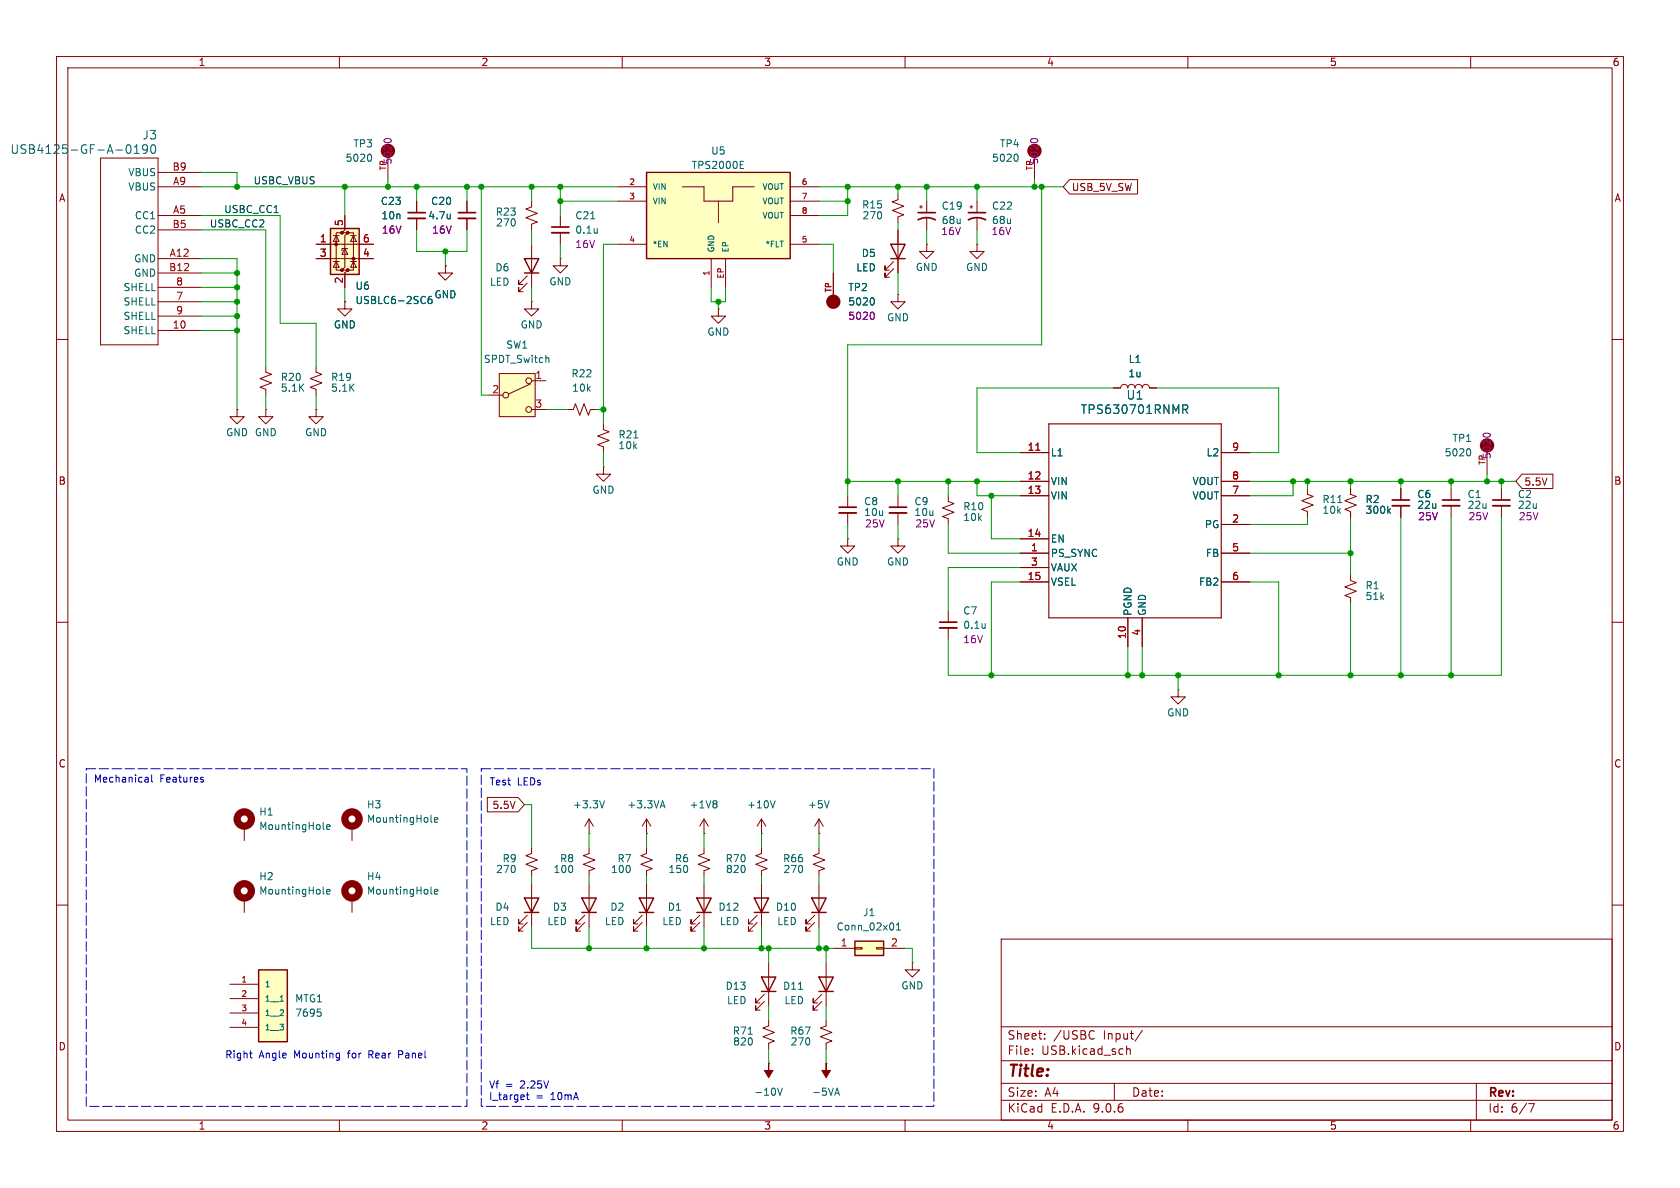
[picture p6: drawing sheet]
<svg xmlns="http://www.w3.org/2000/svg" width="297mm" height="210mm" viewBox="0 0 297 210" stroke-linecap="round" stroke-linejoin="round" font-family="sans-serif">
<g fill="none" stroke="#840000" stroke-width=".18">
<path d="M10 10h277v190h-277zM12 12h273v186h-273zM60 10v2M110 10v2M160 10v2M210 10v2M260 10v2M17.8 27.9h10.1v33.1h-10.1zM27.9 30.5h7.7M27.9 38.1h7.7M27.9 33h7.7M68.6 26.7v5.1"/>
<path d="M82.5 35.6v2M82.5 38.6v2M182.9 26.7v5.1M27.9 40.6h7.7M27.9 45.7h7.7M27.9 48.3h7.7M27.9 50.8h7.7M27.9 53.3h7.7M27.9 55.9h7.7M27.9 58.4h7.7M78.7 47v1.3h-1.2l1.2 1.2 1.3-1.2h-1.3M78.7 47h.1"/>
<path d="M93.2 50l-1.5 1.6v-.8v.8h.8M93.2 48.8l-1.5 1.5v-.8v.8h.8M94 53.3v1.3h1.2l-1.2 1.3-1.3-1.3h1.3M94 53.3h.1M94 43.2v7.6M10 60h2M41.9 72.4v1.3h-1.3l1.3 1.2 1.3-1.2h-1.3M41.9 72.4h.1M47 64.8v1l1 .4-2 .7 2 .8-2 .8 1 .3v1.1M47 72.4v1.3h-1.3l1.3 1.2 1.3-1.2h-1.3M47 72.4h.1M55.9 64.8v1l1 .4-2 .7 2 .8-2 .8 1 .3v1.1"/>
<path d="M55.9 72.4v1.3h-1.3l1.3 1.2 1.2-1.2h-1.2M55.9 72.4h.1M285 60h2M149.9 95.3v1.2h1.2l-1.2 1.3-1.3-1.3h1.3M149.9 95.3h.1M149.9 87.6v2.1M149.9 90.7v2M158.7 95.3v1.2h1.3l-1.3 1.3-1.2-1.3h1.2M158.7 95.3h.1M167.6 87.6v1l1.1 .4-2.1 .8 2.1 .8-2.1 .7 1 .4v1M10 110h2M285 110h2"/>
<path d="M94 156.2v7.6M114.3 149.9v1l-1 .4 2 .7-2 .8 2 .7-1 .4v1M114.3 156.2v7.6M144.8 149.9v1l-1 .4 2 .7-2 .8 2 .7-1 .4v1M10 160h2M93.2 163.1l-1.5 1.5v-.8v.8h.8M93.2 161.8l-1.5 1.5v-.7v.7h.8M113.5 163.1l-1.5 1.5v-.8v.8h.8M113.5 161.8l-1.5 1.5v-.7v.7h.8M145.3 177l-1.5 1.6v-.8v.8h.7M145.3 175.8l-1.5 1.5v-.8v.8h.7M146 170.2v7.6"/>
<path d="M177 166h108v32h-108zM285 160h2M60 198v2M110 198v2M146 180.3v1.1l-1 .3 2.1 .8-2.1 .8 2.1 .7-1.1 .4v1M160 198v2M177 194.5h108M177 191.5h108M177 187.5h108M177 181.5h108M182.5 186.3v.1M182.5 185.5v.1"/>
<path d="M184.7 183.6v.1M184.7 182.8v.1M193.2 182.2l.3 .1M193.5 183.6l-.3 .1M197 191.5v3M199.2 184.9v1.5M199.2 185.5l.2-.1 .3 .1 .1 .9M202 182.1l-1.3 2M210 198v2M260 198v2M261 191.5v6.5M270.2 195.1h1l-.6 1.5"/>
</g>
<path d="M22.7 25.6a.83 .83 0 0 1 .5 .6 .83 .83 0 0 1-.3 .8l-.2 .1M23.7 27.1h.9M23.7 26l.5-.4v1.5M25.5 25.6l-.3 .3 .1 .5 .5 .1 .3-.3M25.8 25.6l.2 .1a1.01 1.01 0 0 1-.4 1.4h-.3M27 25.6a.95 .95 0 0 0 0 1.5 .83 .83 0 0 0 .6-.6 .83 .83 0 0 0-.3-.8l-.1-.1M65.4 27.2a.79 .79 0 0 1 0 1.3M79.6 37.8v.9M79.6 38.6h-.1M179.7 27.2a.79 .79 0 0 1 0 1.3M141.2 174.9h.7" fill="none" stroke="#006464" stroke-width=".18"/>
<path d="M92.7 45.7h2.5l-1.2 2.6zM92.7 48.3h2.5M92.7 158.8h2.5l-1.2 2.5zM113 158.8h2.6l-1.3 2.5zM92.7 161.3h2.5M113 161.3h2.6M144.8 172.7h2.5l-1.3 2.6zM144.8 175.3h2.5" fill="none" stroke="#840000" stroke-width=".25"/>
<path d="M81 37.6h3.1M148.3 89.7h3.1" fill="none" stroke="#840000" stroke-width=".3"/>
<path d="M81 38.6h3.1M148.3 90.7h3.1" fill="none" stroke="#840000" stroke-width=".33"/>
<path d="M67.9 24.8a.79 .79 0 0 1 1.3 0M182.2 24.8a.79 .79 0 0 1 1.3 0" fill="none" stroke="#840084" stroke-width=".18"/>
<path d="M88.3 66h6.3v7.7h-6.3z" fill="#ffffc2"/>
<g fill="none" stroke="#840000" stroke-width=".18">
<path d="M94 35.6v1l-1 .4 2 .7-2 .8 2 .7-1 .4v1M162.6 36.6h.5M162.8 36.3v.5M163.8 35.6v2M163.8 38.6v2M86.4 69.9h2.5M88.3 66h6.3v7.7h-6.3zM93.8 67.9l-3.9 1.7M94 67.3h2.5M94 72.4h2.5M196.8 68.6h1.3a.64 .64 0 0 1 .7-.7 .64 .64 0 0 1 .6 .7 .64 .64 0 0 1 .6-.7 .64 .64 0 0 1 .7 .7 .64 .64 0 0 1 .6-.7 .64 .64 0 0 1 .6 .7 .64 .64 0 0 1 .7-.7 .64 .64 0 0 1 .6 .7h1.3M158.7 87.6v2.1"/>
<path d="M158.7 90.7v2M43.2 146.1v2.5M43.2 158.8v2.5M62.2 146.1v2.5M62.2 158.8v2.5M104.1 147.3h.1M104.1 144.8l-.7 1.3M104.1 144.8l.8 1.3M104.1 144.8v2.5M114.3 147.3h.1M114.3 144.8l-.8 1.3M114.3 144.8l.8 1.3"/>
<path d="M114.3 144.8v2.5M124.5 156.2v7.6M123.7 163.1l-1.5 1.5v-.8v.8h.7M123.7 161.8l-1.5 1.5v-.7v.7h.7M135.1 177l-1.5 1.6v-.8v.8h.8M135.1 175.8l-1.5 1.5v-.8v.8h.8M135.9 170.2v7.6M135.9 180.3v1.1l-1 .3 2 .8-2 .8 2 .7-1 .4v1"/>
<circle cx="89.4" cy="69.9" r=".51"/>
<circle cx="93.5" cy="72.4" r=".51"/>
<circle cx="93.5" cy="67.3" r=".51"/>
</g>
<g fill="none" stroke="#006464" stroke-width=".18">
<path d="M96.9 63.2l.1 .2v.7M57.1 157.9l.2 .2M57.1 146.4l.2 .2M57.7 157.6l.6-.1v-.2l-.4-.1-.2 .2 .1 .6h.5M57.7 146.2l.6-.1v-.3h-.4l-.2 .2 .1 .6h.5M76.2 145.2l.2 .2M76.2 157.9l.2 .2M76.8 144.9l.6-.1-.1-.2-.3-.1-.2 .2 .1 .6h.4M76.8 157.6l.6-.1-.1-.2-.3-.1-.2 .2 .1 .6h.4M106.9 141.5l-.5 1.3M116.8 142.5h.6M117.1 141.5l.5 1.3"/>
<path d="M132.3 182.8h.7"/>
</g>
<path d="M123.2 158.8h2.5l-1.2 2.5zM123.2 161.3h2.5M134.6 172.7h2.6l-1.3 2.6zM134.6 175.3h2.6" fill="none" stroke="#840000" stroke-width=".25"/>
<g fill="none" stroke="#840000" stroke-width="1.3">
<circle cx="43.2" cy="157.5" r="1.27"/>
<circle cx="43.2" cy="144.8" r="1.27"/>
<circle cx="62.2" cy="144.8" r="1.27"/>
<circle cx="62.2" cy="157.5" r="1.27"/>
</g>
<path d="M162.3 38.9a3.2 3.2 0 0 1 3.1 0M162.3 37.6h3.1M157.2 89.7h3.1" fill="none" stroke="#840000" stroke-width=".3"/>
<path d="M157.2 90.7h3.1" fill="none" stroke="#840000" stroke-width=".33"/>
<path d="M45.7 171.5h5.1v12.7h-5.1z" fill="#ffffc2"/>
<path d="M45.7 171.5h5.1v12.7h-5.1z" fill="none" stroke="#840000" stroke-width=".25"/>
<g fill="none" stroke="#840000" stroke-width=".18">
<path d="M73.7 35.6v2M73.7 38.6v2M124.5 147.3h.1M124.5 144.8l-.8 1.3M124.5 144.8l.7 1.3M124.5 144.8v2.5M134.6 149.9v1l-1 .4 2 .7-2 .8 2 .7-1 .4v1M134.6 147.3h.1M134.6 144.8v2.5M134.6 144.8l-.7 1.3M134.6 144.8l.8 1.3M40.6 174h5.1"/>
<path d="M40.6 176.5h5.1M40.6 179.1h5.1M40.6 181.6h5.1"/>
</g>
<path d="M126.5 141.5l.3 .3-.3 .3 .3 .2v.3l-.3 .2M137 141.5l-.4 1.3M49.5 177h.6M56.1 178.4h.6M56.5 178.9l.3 .2v.3l-.3 .2" fill="none" stroke="#006464" stroke-width=".18"/>
<path d="M72.1 37.6h3.1" fill="none" stroke="#840000" stroke-width=".3"/>
<path d="M72.1 38.6h3.1" fill="none" stroke="#840000" stroke-width=".33"/>
<path d="M151.1 166.4h5.1v2.5h-5.1z" fill="#ffffc2"/>
<path d="M151.1 166.4h5.1v2.5h-5.1z" fill="none" stroke="#840000" stroke-width=".25"/>
<path d="M147.3 167.6h3.8M151.1 167.5h1.3v.3h-1.3zM154.9 167.5h1.3v.3h-1.3zM156.2 167.6h3.8" fill="none" stroke="#840000" stroke-width=".18"/>
<path d="M158.5 164.4h.7M158.5 163.5l.3-.4v1.3" fill="none" stroke="#006464" stroke-width=".18"/>
<path d="M58.4 40.4h5.1v8.1h-5.1z" fill="#ffffc2"/>
<g fill="#840000" stroke="#840000" stroke-width=".18">
<path d="M146 188v1.2h.8l-.8 1.3-.7-1.3h.7z"/>
<path d="M135.9 188v1.2h.8l-.8 1.3-.8-1.3h.8z"/>
<circle cx="59.4" cy="43.2" r=".25"/>
<circle cx="60.5" cy="41.1" r=".25"/>
<circle cx="60.5" cy="47.8" r=".25"/>
<circle cx="61.5" cy="41.1" r=".25"/>
<circle cx="61.5" cy="47.8" r=".25"/>
<circle cx="62.5" cy="45.7" r=".25"/>
</g>
<g fill="none" stroke="#840000" stroke-width=".18">
<path d="M61 38.1v2.5l-.5 .5h1l-.5 .6v5.5l-.5 .6h1l-.5 .5v2.5M99.1 38.1v2M158.7 34.3v1l-1 .4 2.1 .7-2.1 .8 2.1 .8-1.1 .4v1M171.4 36.6h.6M171.7 36.3v.5M172.7 35.6v2M172.7 38.6v2M55.9 43.2h10.1M55.9 45.7h10.1M58.9 46.2h1M58.9 41.7h1M59.4 41.7l.5 1h-1z"/>
<path d="M59.4 46.2l.5 1h-1zM60.5 41.1h-1.1v6.7h1.1M61 43.9l.5 1.1h-1zM61 53.3v1.3h-1.3l1.3 1.3 1.2-1.3h-1.2M61 53.3h.1M61.5 43.9h-1v.4M61.5 41.1h1v6.7h-1M62 46.2h1M62 41.7h1M62.5 41.7l.5 1h-1zM62.5 46.2l.5 1h-1zM99.1 45.7v1.3h1.2l-1.2 1.3-1.3-1.3h1.3"/>
<path d="M99.1 45.7h.1M99.1 41.1v2.1M147.3 48.3v5M158 47.5l-1.5 1.5v-.7v.7h.7M158 46.2l-1.5 1.6v-.8v.8h.7M158.7 52.1v1.2h1.3l-1.3 1.3-1.2-1.3h1.2M158.7 52.1h.1M158.7 40.6v7.7M163.8 43.2v1.3h1.3l-1.3 1.2-1.2-1.2h1.2M163.8 43.2h.1M172.7 43.2v1.3h1.3l-1.3 1.2-1.3-1.2h1.3M172.7 43.2h.1"/>
<path d="M100.3 72.4h1l.4-1 .8 2 .8-2 .7 2 .4-1h1M262.9 78.7v5.1M106.7 82.6v1.2h1.2l-1.2 1.3-1.3-1.3h1.3M106.7 82.6h.1M180.3 80h5.1M180.3 85.1h5.1M180.3 87.6h5.1M180.3 95.3h5.1M180.3 97.8h5.1M215.9 80h5.1M215.9 85.1h5.1M215.9 87.6h5.1"/>
<path d="M215.9 97.8h5.1M215.9 92.7h5.1M231.1 86.4v1l1.1 .4-2.1 .7 2.1 .8-2.1 .7 1 .4v1M238.8 86.4v1l1 .4-2.1 .7 2.1 .8-2.1 .7 1.1 .4v1M247.6 86.4v2M247.6 89.4v2M256.5 86.4v2M256.5 89.4v2M265.4 86.4v2M265.4 89.4v2M167.6 108v2M167.6 111v2"/>
<path d="M180.3 100.3h5.1M180.3 102.9h5.1M199.4 109.2v5.1M201.9 109.2v5.1M215.9 102.9h5.1M238.8 101.6v1l1 .4-2.1 .8 2.1 .7-2.1 .8 1.1 .4v1M208.3 121.9v1.3h1.2l-1.2 1.3-1.3-1.3h1.3M208.3 121.9h.1M94 149.9v1l-1 .4 2 .7-2 .8 2 .7-1 .4v1M104.1 149.9v1l-1 .4 2.1 .7-2.1 .8 2.1 .7-1.1 .4v1M104.1 156.2v7.6M124.5 149.9v1l-1.1 .4 2.1 .7-2.1 .8 2.1 .7-1 .4v1"/>
<path d="M134.6 156.2v7.6M144.8 147.3h.1M144.8 144.8v2.5M144.8 156.2v7.6M144.8 144.8l-.8 1.3M144.8 144.8l.7 1.3M103.4 163.1l-1.5 1.5v-.8v.8h.7M103.4 161.8l-1.5 1.5v-.7v.7h.7M133.9 163.1l-1.6 1.5v-.8v.8h.8M133.9 161.8l-1.6 1.5v-.7v.7h.8M144 163.1l-1.5 1.5v-.8v.8h.8M144 161.8l-1.5 1.5v-.7v.7h.8"/>
<path d="M161.3 170.2v1.3h1.3l-1.3 1.2-1.3-1.2h1.3M161.3 170.2h.1M135.9 188h.1M146 188h.1"/>
</g>
<path d="M58.4 40.4h5.1v8.1h-5.1zM157.5 43.2h2.5l-1.3 2.5zM157.5 45.7h2.5M102.9 158.8h2.5l-1.3 2.5zM133.3 158.8h2.6l-1.3 2.5zM143.5 158.8h2.5l-1.2 2.5zM102.9 161.3h2.5M133.3 161.3h2.6M143.5 161.3h2.5" fill="none" stroke="#840000" stroke-width=".25"/>
<g fill="none" stroke="#006464" stroke-width=".18">
<path d="M104.4 38.7h.8M76.3 52.4l-.4 .1a.86 .86 0 0 0 0 1.2l.4-.2M76.3 52.9h-.4l-.2 .2M105.6 40.4v.8M105.6 41.1l-.1 .1M154.3 52.6a.79 .79 0 0 1 0 1.3M209.1 71.6h.6l.3 .3-.2 .4-.7 .1M209.5 72.4l.5 .7M259.7 79.3a.79 .79 0 0 1 0 1.3M236.5 88.8h.7M245.5 90.3l.3 .4M245.8 89.9l-.5 .5"/>
<path d="M174.2 110.2v.9M174.2 111h-.1M146.6 141.5l-.4 1.3M137.5 192.3l.4 1.3 .4-1.3M147.7 193.3h.6M148 192.3l.4 1.3"/>
</g>
<path d="M171.2 38.9a3.2 3.2 0 0 1 3 0M171.2 37.6h3M97.5 40.1h3.1M246.1 88.4h3.1M255 88.4h3.1M263.9 88.4h3.1M166.1 110h3.1" fill="none" stroke="#840000" stroke-width=".3"/>
<circle cx="147.3" cy="53.3" r=".63" fill="none" stroke="#840000" stroke-width="1.3"/>
<path d="M154.3 55.2a.79 .79 0 0 1 0 1.3M262.2 76.9a.79 .79 0 0 1 1.3 0" fill="none" stroke="#840084" stroke-width=".18"/>
<path d="M97.5 41.1h3.1M246.1 89.4h3.1M255 89.4h3.1M263.9 89.4h3.1M166.1 111h3.1" fill="none" stroke="#840000" stroke-width=".33"/>
<path d="M185.4 74.9h30.5v34.3h-30.5z" fill="none" stroke="#840000" stroke-width=".2"/>
<path d="M183.1 79.6h.7" fill="none" stroke="#a90000" stroke-width=".18"/>
<path d="M114.3 30.5h25.4v15.2h-25.4z" fill="#ffffc2"/>
<path d="M114.3 30.5h25.4v15.2h-25.4z" fill="none" stroke="#840000" stroke-width=".25"/>
<g fill="none" stroke="#840000" stroke-width=".18">
<path d="M61 38.1v2.5M73.7 35.6v2M73.7 38.6v2M82.5 35.6v2M82.5 38.6v2M109.2 33h5.1M109.2 35.6h5.1M120.6 33h3.9v2.6h5v-2.6h3.8M127 35.6v3.8M139.7 33h5.1M139.7 35.6h5.1M139.7 38.1h5.1"/>
<path d="M189.1 31.7h12v2.6h-12l-1.1-1.3zM55.9 43.2h2.5M55.9 45.7h2.5M61 53.3h.1M61 48.3v2.5M63.5 43.2h2.5M63.5 45.7h2.5M78.7 47h.1M109.2 43.2h5.1M125.7 45.7v5.1M127 54.6v1.3h1.3l-1.3 1.3-1.3-1.3h1.3M127 54.6h.1"/>
<path d="M128.3 45.7v5.1M139.7 43.2h5.1M147.3 48.3v5M158.7 40.6v2.6M158.7 45.7v2.6M106.7 74.9v1l1 .4-2 .8 2 .8-2 .7 1 .4v1M196.8 68.6h1.3M203.2 68.6h1.3M180.3 80h5.1M180.3 85.1h5.1M180.3 87.6h5.1M180.3 95.3h5.1"/>
<path d="M180.3 97.8h5.1M215.9 80h5.1M215.9 85.1h5.1M215.9 87.6h5.1M215.9 97.8h5.1M215.9 92.7h5.1M238.8 86.4v1M238.8 90.4v1M247.6 86.4v2M247.6 89.4v2M269.1 83.8h5.4v2.6h-5.4l-1.1-1.3zM180.3 100.3h5.1"/>
<path d="M180.3 102.9h5.1M199.4 109.2v5.1M201.9 109.2v5.1M215.9 102.9h5.1M86.2 141h5.4l1.1 1.2-1.1 1.3h-5.4z"/>
</g>
<g fill="none" stroke="#006464" stroke-width=".18">
<path d="M79.6 37.8v.9M79.6 38.6h-.1M130.9 29.1h.4M130.9 29.8h.6M130.9 28.5h.6M76.3 52.4l-.4 .1a.86 .86 0 0 0 0 1.2l.4-.2M76.3 52.9h-.4l-.2 .2M154.3 52.6a.79 .79 0 0 1 0 1.3M112.1 77.4h.7M209.1 71.6h.6l.3 .3-.2 .4-.7 .1M209.5 72.4l.5 .7M245.5 90.3l.3 .4"/>
<path d="M245.8 89.9l-.5 .5"/>
</g>
<g fill="none" stroke="#009600" stroke-width=".18">
<path d="M35.6 30.5h6.3v2.5M35.6 38.1h13.9v19.1h6.4v7.6M35.6 33h73.6M61 33v5.1M68.6 31.8v1.2M73.7 33v2.6M82.5 33v2.6M85.1 33v36.9h1.3M94 33v2.6M99.1 33v5.1M99.1 35.6h10.1M144.8 33h43.2"/>
<path d="M144.8 35.6h5.1M149.9 33v5.1h-5.1M158.7 33v1.3M158.7 39.4v1.2M163.8 33v2.6M172.7 33v2.6M182.9 31.8v1.2M184.1 33v28h-34.2v26.6M35.6 45.7h6.3v26.7M35.6 40.6h11.4v24.2M35.6 53.3h6.3M35.6 55.9h6.3"/>
<path d="M35.6 58.4h6.3M35.6 48.3h6.3M35.6 50.8h6.3M61 50.8v2.5M73.7 40.6v3.9h8.8v-3.9M78.7 44.5v2.5M94 40.6v2.6M94 50.8v2.5M99.1 43.2v2.5M109.2 43.2h-2.5v31.7M125.7 50.8v2.5h2.6v-2.5M127 53.3v1.3"/>
<path d="M144.8 43.2h2.5v5.1M158.7 48.3v3.8M163.8 40.6v2.6M172.7 40.6v2.6M47 69.9v2.5M55.9 69.9v2.5M96.5 72.4h3.8M105.4 72.4h1.3M196.8 68.6h-24.1v11.4h7.6M204.5 68.6h21.6v11.4h-5.1M106.7 80v2.6M149.9 92.7v2.6"/>
<path d="M149.9 85.1h30.4M158.7 85.1v2.5M158.7 92.7v2.6M167.6 92.7v5.1h12.7M167.6 85.1v2.5M172.7 85.1v2.5h7.6M175.3 87.6v7.7h5M221 85.1h47M221 97.8h17.8M228.6 85.1v2.5h-7.6M231.1 91.4v1.3h-10.1M231.1 85.1v1.3"/>
<path d="M238.8 85.1v1.3M238.8 91.4v10.2M247.6 85.1v1.3M247.6 91.4v28M256.5 85.1v1.3M256.5 91.4v28M262.9 83.8v1.3M265.4 91.4v28h-97.8v-6.4M265.4 85.1v1.3M180.3 102.9h-5v16.5M180.3 100.3h-12.7v7.7M199.4 114.3v5.1"/>
<path d="M201.9 114.3v5.1M208.3 119.4v2.5M221 102.9h5.1v16.5M238.8 106.7v12.7M92.7 142.2h1.3v7.7M94 154.9v1.3M104.1 147.3v2.6M104.1 154.9v1.3M114.3 147.3v2.6M114.3 154.9v1.3M124.5 147.3v2.6M124.5 154.9v1.3"/>
<path d="M134.6 147.3v2.6M134.6 154.9v1.3M144.8 147.3v2.6M144.8 154.9v1.3M94 163.8v3.8h53.3M104.1 163.8v3.8M114.3 163.8v3.8M124.5 163.8v3.8M134.6 163.8v3.8M135.9 167.6v2.6M135.9 177.8v2.5M144.8 163.8v3.8"/>
<path d="M146 167.6v2.6M146 177.8v2.5M160 167.6h1.3v2.6M135.9 185.4v2.6M146 185.4v2.6"/>
</g>
<g fill="none" stroke="#0000c2" stroke-width=".18">
<path d="M25.8 137.4h.2l.2 .2v.7M26.2 138.2l-.4 .1M26.2 137.7l-.4 .1M26.8 137v1.1l.2 .2M35.6 137.4l.3 .1M35.6 137.8l.3 .1 .1 .2-.2 .2h-.2M44.1 186.2h.5M44.4 187h.2M59.7 186.2h.3M60 187h-.3M60 186.2v1l-.2 .2M70.5 186.4h.5"/>
<path d="M71 185.7h-.5v1.3M93.1 193.5h.4M93.2 193.1v1.1l.3 .2"/>
</g>
<path d="M15.2 135.9h67.3v59.7h-67.3zM85.1 135.9h80v59.7h-80z" fill="none" stroke="#0000c2" stroke-width=".18" stroke-dasharray="1.7 .6"/>
<path d="M154.3 55.2a.79 .79 0 0 1 0 1.3" fill="none" stroke="#840084" stroke-width=".18"/>
<path d="M183.1 79.6h.7" fill="none" stroke="#a90000" stroke-width=".18"/>
<g fill="#009600" stroke="#009600" stroke-width=".18">
<circle cx="106.7" cy="72.4" r=".46"/>
<circle cx="73.7" cy="33" r=".46"/>
<circle cx="158.7" cy="85.1" r=".46"/>
<circle cx="78.7" cy="44.5" r=".46"/>
<circle cx="82.5" cy="33" r=".46"/>
<circle cx="85.1" cy="33" r=".46"/>
<circle cx="114.3" cy="167.6" r=".46"/>
<circle cx="104.1" cy="167.6" r=".46"/>
<circle cx="41.9" cy="55.9" r=".46"/>
<circle cx="41.9" cy="53.3" r=".46"/>
<circle cx="41.9" cy="50.8" r=".46"/>
<circle cx="41.9" cy="58.4" r=".46"/>
<circle cx="134.6" cy="167.6" r=".46"/>
<circle cx="135.9" cy="167.6" r=".46"/>
<circle cx="144.8" cy="167.6" r=".46"/>
<circle cx="146" cy="167.6" r=".46"/>
<circle cx="124.5" cy="167.6" r=".46"/>
<circle cx="41.9" cy="33" r=".46"/>
<circle cx="41.9" cy="48.3" r=".46"/>
<circle cx="68.6" cy="33" r=".46"/>
<circle cx="61" cy="33" r=".46"/>
<circle cx="158.7" cy="33" r=".46"/>
<circle cx="149.9" cy="33" r=".46"/>
<circle cx="184.1" cy="33" r=".46"/>
<circle cx="182.9" cy="33" r=".46"/>
<circle cx="163.8" cy="33" r=".46"/>
<circle cx="172.7" cy="33" r=".46"/>
<circle cx="228.6" cy="85.1" r=".46"/>
<circle cx="262.9" cy="85.1" r=".46"/>
<circle cx="247.6" cy="119.4" r=".46"/>
<circle cx="256.5" cy="119.4" r=".46"/>
<circle cx="238.8" cy="119.4" r=".46"/>
<circle cx="238.8" cy="97.8" r=".46"/>
<circle cx="226.1" cy="119.4" r=".46"/>
<circle cx="256.5" cy="85.1" r=".46"/>
<circle cx="247.6" cy="85.1" r=".46"/>
<circle cx="238.8" cy="85.1" r=".46"/>
<circle cx="265.4" cy="85.1" r=".46"/>
<circle cx="231.1" cy="85.1" r=".46"/>
<circle cx="208.3" cy="119.4" r=".46"/>
<circle cx="175.3" cy="119.4" r=".46"/>
<circle cx="175.3" cy="87.6" r=".46"/>
<circle cx="199.4" cy="119.4" r=".46"/>
<circle cx="201.9" cy="119.4" r=".46"/>
<circle cx="94" cy="33" r=".46"/>
<circle cx="149.9" cy="35.6" r=".46"/>
<circle cx="127" cy="53.3" r=".46"/>
<circle cx="99.1" cy="35.6" r=".46"/>
<circle cx="99.1" cy="33" r=".46"/>
<circle cx="172.7" cy="85.1" r=".46"/>
<circle cx="149.9" cy="85.1" r=".46"/>
<circle cx="167.6" cy="85.1" r=".46"/>
</g>
<text font-size="2.8" fill="#840000" x="178" y="190.9">Title:</text>
<g font-size="2.1" fill="#006464">
<text x="1.7" y="27.4">USB4125-GF-A-0190</text>
<text x="25.1" y="24.9">J3</text>
<text x="199.1" y="70.8">U1</text>
<text x="191" y="73.4">TPS630701RNMR</text>
</g>
<g font-size="2.1" fill="#840000">
<text x="178" y="184">Sheet:</text>
<text x="186.2" y="184">/USBC</text>
<text x="195.1" y="184">Input/</text>
<text x="178" y="186.7">File:</text>
<text x="184.1" y="186.7">USB.kicad_sch</text>
<text x="178" y="196.9">KiCad</text>
<text x="178" y="194.1">Size:</text>
<text x="184.7" y="194.1">A4</text>
<text x="185.7" y="196.9">E.D.A.</text>
<text x="193.3" y="196.9">9.0.6</text>
<text x="200" y="194.1">Date:</text>
<text x="263" y="194.3">Rev:</text>
<text x="263" y="196.9">Id:</text>
<text x="267.1" y="196.9">6/7</text>
</g>
<g font-size="1.8" fill="#840000">
<text x="35" y="11.9">1</text>
<text x="85" y="11.9">2</text>
<text x="135" y="11.9">3</text>
<text x="185" y="11.9">4</text>
<text x="235" y="11.9">5</text>
<text x="285" y="11.9">6</text>
<text x="10.3" y="35.9">A</text>
<text x="189.4" y="34">USB_5V_SW</text>
<text x="285.3" y="35.9">A</text>
<text x="10.3" y="85.9">B</text>
<text x="269.4" y="86">5.5V</text>
<text x="285.3" y="85.9">B</text>
<text x="10.3" y="135.9">C</text>
<text x="285.3" y="135.9">C</text>
<text x="87" y="143.2">5.5V</text>
<text x="10.3" y="185.9">D</text>
<text x="285.3" y="185.9">D</text>
<text x="35" y="199.9">1</text>
<text x="85" y="199.9">2</text>
<text x="135" y="199.9">3</text>
<text x="185" y="199.9">4</text>
<text x="235" y="199.9">5</text>
<text x="285" y="199.9">6</text>
</g>
<g font-size="1.8" fill="#006464">
<text x="61" y="28.8">5020</text>
<text x="62.4" y="26.3">TP3</text>
<text x="125.6" y="27.5">U5</text>
<text x="175.3" y="28.8">5020</text>
<text x="176.7" y="26.3">TP4</text>
<text x="22.6" y="31.3">VBUS</text>
<text x="22.6" y="33.9">VBUS</text>
<text x="122.2" y="30.1">TPS2000E</text>
<text x="23.7" y="39">CC1</text>
<text x="23.7" y="41.5">CC2</text>
<text x="67.2" y="36.4">C23</text>
<text x="67.3" y="39">10n</text>
<text x="75.6" y="39">4.7u</text>
<text x="76.1" y="36.4">C20</text>
<text x="87.5" y="38.3">R23</text>
<text x="87.6" y="40.2">270</text>
<text x="101.6" y="39">C21</text>
<text x="101.6" y="41.5">0.1u</text>
<text x="152.3" y="37.1">R15</text>
<text x="152.4" y="39">270</text>
<text x="166.4" y="37.3">C19</text>
<text x="175.3" y="37.3">C22</text>
<text x="23.6" y="46.6">GND</text>
<text x="152.2" y="45.6">D5</text>
<text x="21.7" y="51.7">SHELL</text>
<text x="23.6" y="49.1">GND</text>
<text x="62.7" y="53.9">USBLC6-2SC6</text>
<text x="62.7" y="51.4">U6</text>
<text x="76.7" y="52.9">GND</text>
<text x="86.5" y="50.7">LED</text>
<text x="87.5" y="48.2">D6</text>
<text x="97" y="50.6">GND</text>
<text x="149.9" y="51.7">TP2</text>
<text x="151.3" y="48.2">LED</text>
<text x="161.8" y="48.1">GND</text>
<text x="170.7" y="48.1">GND</text>
<text x="21.7" y="54.2">SHELL</text>
<text x="21.7" y="56.7">SHELL</text>
<text x="21.7" y="59.3">SHELL</text>
<text x="58.9" y="58.3">GND</text>
<text x="91.9" y="58.3">GND</text>
<text x="125" y="59.5">GND</text>
<text x="149.9" y="54.2">5020</text>
<text x="156.7" y="57">GND</text>
<text x="85.4" y="64.4">SPDT_Switch</text>
<text x="89.4" y="61.8">SW1</text>
<text x="199.4" y="64.4">L1</text>
<text x="49.5" y="67.5">R20</text>
<text x="49.5" y="69.4">5.1K</text>
<text x="58.4" y="67.5">R19</text>
<text x="58.4" y="69.4">5.1K</text>
<text x="100.9" y="66.9">R22</text>
<text x="101" y="69.4">10k</text>
<text x="199.4" y="66.9">1u</text>
<text x="39.9" y="77.3">GND GND</text>
<text x="53.8" y="77.3">GND</text>
<text x="109.2" y="77.7">R21</text>
<text x="109.2" y="79.6">10k</text>
<text x="185.7" y="80.9">L1</text>
<text x="213.2" y="80.9">L2</text>
<text x="255.3" y="80.9">5020</text>
<text x="256.7" y="78.3">TP1</text>
<text x="104.6" y="87.5">GND</text>
<text x="152.7" y="89.5">C8</text>
<text x="161.6" y="89.5">C9</text>
<text x="185.7" y="86">VIN</text>
<text x="185.7" y="88.5">VIN</text>
<text x="210.7" y="86">VOUT</text>
<text x="210.7" y="88.5">VOUT</text>
<text x="233.7" y="89.1">R11</text>
<text x="241.3" y="89.1">R2</text>
<text x="250.5" y="88.2">C6</text>
<text x="259.3" y="88.2">C1</text>
<text x="268.2" y="88.2">C2</text>
<text x="170.2" y="92.3">10k</text>
<text x="170.2" y="90.4">R10</text>
<text x="212.9" y="93.6">PG</text>
<text x="233.7" y="91">10k</text>
<text x="241.3" y="91">300k</text>
<text x="147.8" y="100.2">GND</text>
<text x="156.7" y="100.2">GND</text>
<text x="185.7" y="96.1">EN</text>
<text x="185.7" y="98.7">PS_SYNC</text>
<text x="185.7" y="101.2">VAUX</text>
<text x="213.1" y="98.7">FB</text>
<text x="185.7" y="103.7">VSEL</text>
<text x="211.9" y="103.7">FB2</text>
<text x="241.3" y="104.4">R1</text>
<text x="241.3" y="106.3">51k</text>
<text x="170.2" y="108.8">C7</text>
<text x="170.2" y="111.4">0.1u</text>
<text x="200.3" y="109" transform="rotate(-90 200.3 109)">PGND</text>
<text x="202.8" y="109" transform="rotate(-90 202.8 109)">GND</text>
<text x="206.2" y="126.8">GND</text>
<text x="64.8" y="143.1">H3</text>
<text x="101.2" y="143.1">+3.3V</text>
<text x="110.8" y="143.1">+3.3VA</text>
<text x="121.8" y="143.1">+1V8</text>
<text x="132" y="143.1">+10V</text>
<text x="142.7" y="143.1">+5V</text>
<text x="45.7" y="144.4">H1</text>
<text x="45.7" y="146.9">MountingHole</text>
<text x="64.8" y="145.6">MountingHole</text>
<text x="45.7" y="155.8">H2</text>
<text x="64.8" y="155.8">H4</text>
<text x="87.6" y="154.5">270</text>
<text x="88.7" y="152.6">R9</text>
<text x="97.8" y="154.5">100</text>
<text x="98.9" y="152.6">R8</text>
<text x="107.9" y="154.5">100</text>
<text x="109.1" y="152.6">R7</text>
<text x="118.1" y="154.5">150</text>
<text x="119.2" y="152.6">R6</text>
<text x="128.2" y="152.6">R70</text>
<text x="128.2" y="154.5">820</text>
<text x="138.3" y="152.6">R66</text>
<text x="138.4" y="154.5">270</text>
<text x="45.7" y="158.3">MountingHole</text>
<text x="64.8" y="158.3">MountingHole</text>
<text x="87.5" y="161.2">D4</text>
<text x="97.6" y="161.2">D3</text>
<text x="107.8" y="161.2">D2</text>
<text x="118" y="161.2">D1</text>
<text x="126.9" y="161.2">D12</text>
<text x="137.1" y="161.2">D10</text>
<text x="86.5" y="163.7">LED</text>
<text x="96.7" y="163.7">LED</text>
<text x="106.8" y="163.7">LED</text>
<text x="117" y="163.7">LED</text>
<text x="127.2" y="163.7">LED</text>
<text x="137.3" y="163.7">LED</text>
<text x="147.8" y="164.7">Conn_02x01</text>
<text x="152.5" y="162.2">J1</text>
<text x="52.1" y="177.4">MTG1</text>
<text x="52.1" y="179.9">7695</text>
<text x="128.2" y="175.2">D13</text>
<text x="128.4" y="177.7">LED</text>
<text x="138.3" y="175.2">D11</text>
<text x="138.6" y="177.7">LED</text>
<text x="159.3" y="175.1">GND</text>
<text x="129.4" y="183.1">R71</text>
<text x="129.5" y="185">820</text>
<text x="139.6" y="183.1">R67</text>
<text x="139.7" y="185">270</text>
<text x="133.2" y="193.9">-10V</text>
<text x="143.5" y="193.9">-5VA</text>
</g>
<g font-size="1.8" fill="#840084">
<text x="69.4" y="29.2" transform="rotate(-90 69.4 29.2)">5020</text>
<text x="183.7" y="29.2" transform="rotate(-90 183.7 29.2)">5020</text>
<text x="67.4" y="41.5">16V</text>
<text x="76.3" y="41.5">16V</text>
<text x="166.3" y="41.8">16V</text>
<text x="166.4" y="39.8">68u</text>
<text x="175.2" y="41.8">16V</text>
<text x="175.3" y="39.8">68u</text>
<text x="101.6" y="44">16V</text>
<text x="149.9" y="56.7">5020</text>
<text x="263.8" y="81.3" transform="rotate(-90 263.8 81.3)">5020</text>
<text x="152.7" y="91.4">10u</text>
<text x="152.8" y="93.4">25V</text>
<text x="161.6" y="91.4">10u</text>
<text x="161.7" y="93.4">25V</text>
<text x="250.5" y="90.1">22u</text>
<text x="250.6" y="92.2">25V</text>
<text x="259.3" y="90.1">22u</text>
<text x="259.5" y="92.2">25V</text>
<text x="268.2" y="90.1">22u</text>
<text x="268.4" y="92.2">25V</text>
<text x="170.2" y="113.9">16V</text>
</g>
<g font-size="1.8" fill="#a90000">
<text x="30.4" y="30.2">B9</text>
<text x="30.5" y="32.8">A9</text>
<text x="30.4" y="40.4">B5</text>
<text x="30.5" y="37.8">A5</text>
<text x="60.7" y="40.1" transform="rotate(-90 60.7 40.1)">5</text>
<text x="29.9" y="45.5">A12</text>
<text x="56.4" y="42.9">1</text>
<text x="56.4" y="45.5">3</text>
<text x="64.1" y="42.9">6</text>
<text x="64.1" y="45.5">4</text>
<text x="29.8" y="48">B12</text>
<text x="31" y="50.5">8</text>
<text x="31" y="53.1">7</text>
<text x="60.7" y="50.2" transform="rotate(-90 60.7 50.2)">2</text>
<text x="30.4" y="58.2">10</text>
<text x="31" y="55.6">9</text>
<text x="86.9" y="69.6">2</text>
<text x="94.5" y="67.1">1</text>
<text x="94.5" y="72.1">3</text>
<text x="181.6" y="79.8">11</text>
<text x="217.7" y="79.8">9</text>
<text x="181.6" y="84.8">12</text>
<text x="181.6" y="87.4">13</text>
<text x="217.7" y="84.8">8</text>
<text x="217.7" y="87.4">7</text>
<text x="181.6" y="95">14</text>
<text x="217.7" y="92.5">2</text>
<text x="182.2" y="97.5">1</text>
<text x="182.2" y="100.1">3</text>
<text x="217.7" y="97.5">5</text>
<text x="181.6" y="102.6">15</text>
<text x="217.7" y="102.6">6</text>
<text x="199.1" y="113.1" transform="rotate(-90 199.1 113.1)">10</text>
<text x="201.7" y="112.5" transform="rotate(-90 201.7 112.5)">4</text>
<text x="148.5" y="167.4">1</text>
<text x="157.4" y="167.4">2</text>
</g>
<g font-size="1.8" fill="#0f0f0f">
<text x="44.7" y="32.7">USBC_VBUS</text>
<text x="37" y="40.3">USBC_CC2</text>
<text x="39.5" y="37.8">USBC_CC1</text>
</g>
<g font-size="1.8" fill="#0000c2">
<text x="16.5" y="138.5">Mechanical</text>
<text x="28.2" y="138.5">Features</text>
<text x="86.5" y="139">Test</text>
<text x="91.4" y="139">LEDs</text>
<text x="39.7" y="187.3">Right</text>
<text x="45.8" y="187.3">Angle</text>
<text x="52.1" y="187.3">Mounting</text>
<text x="61.8" y="187.3">for</text>
<text x="65.6" y="187.3">Rear</text>
<text x="71.1" y="187.3">Panel</text>
<text x="86.4" y="192.6">Vf</text>
<text x="86.4" y="194.7">I_target</text>
<text x="89.3" y="192.6">=</text>
<text x="92.1" y="192.6">2.25V</text>
<text x="94.7" y="194.7">=</text>
<text x="97.5" y="194.7">10mA</text>
</g>
<g font-size="1.4" fill="#840084">
<text x="68.3" y="30.2" transform="rotate(-90 68.3 30.2)">TP</text>
<text x="182.6" y="30.2" transform="rotate(-90 182.6 30.2)">TP</text>
<text x="262.6" y="82.3" transform="rotate(-90 262.6 82.3)">TP</text>
</g>
<g font-size="1.4" fill="#a90000">
<text x="111.1" y="32.8">2</text>
<text x="111.1" y="35.3">3</text>
<text x="141.6" y="32.8">6</text>
<text x="141.6" y="35.3">7</text>
<text x="141.6" y="37.8">8</text>
<text x="111.1" y="42.9">4</text>
<text x="141.6" y="42.9">5</text>
<text x="125.5" y="48.9" transform="rotate(-90 125.5 48.9)">1</text>
<text x="128" y="49.4" transform="rotate(-90 128 49.4)">EP</text>
<text x="147.1" y="51.8" transform="rotate(-90 147.1 51.8)">TP</text>
<text x="42.6" y="173.7">1</text>
<text x="42.6" y="176.3">2</text>
<text x="42.6" y="178.8">3</text>
<text x="42.6" y="181.4">4</text>
</g>
<g font-size="1.4" fill="#006464">
<text x="115.3" y="33.8">VIN</text>
<text x="134.7" y="33.8">VOUT</text>
<text x="115.3" y="36.3">VIN</text>
<text x="134.7" y="36.3">VOUT</text>
<text x="134.7" y="38.8">VOUT</text>
<text x="115.3" y="43.9">*EN</text>
<text x="126.5" y="44.7" transform="rotate(-90 126.5 44.7)">GND</text>
<text x="129" y="44.7" transform="rotate(-90 129 44.7)">EP</text>
<text x="135.2" y="43.9">*FLT</text>
<text x="46.7" y="174.7">1</text>
<text x="46.7" y="177.3">1__1</text>
<text x="46.7" y="179.8">1__2</text>
<text x="46.7" y="182.3">1__3</text>
</g>
</svg>
